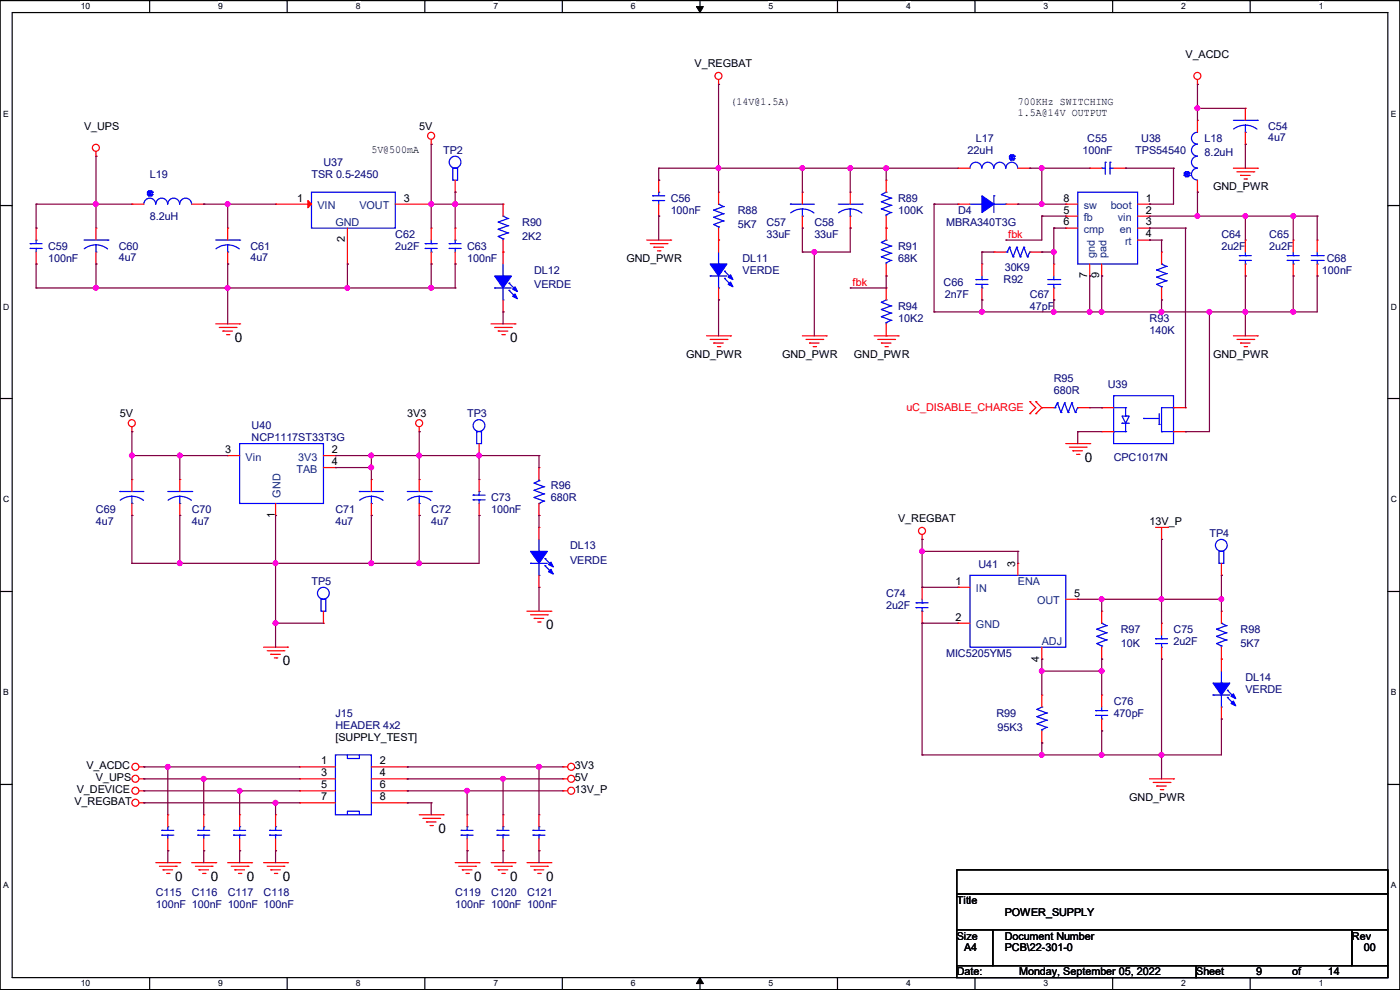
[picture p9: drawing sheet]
<svg xmlns="http://www.w3.org/2000/svg" width="297mm" height="210mm" viewBox="0 0 297 210" stroke-linecap="round" stroke-linejoin="round" font-family="sans-serif">
<path d="M0 .1h297v209.8h-297zM2.6 2.7h291.8v204.7h-291.8z" fill="none" stroke="#000" stroke-width=".25"/>
<g fill="#fff">
<path d="M17.1 .4h2v2h-2z"/>
<path d="M17.1 207.6h2v2h-2z"/>
</g>
<path d="M31.7 .1v2.6M31.7 207.4v2.5" fill="none" stroke="#000" stroke-width=".25"/>
<g fill="#fff">
<path d="M46.3 .4h1v2h-1z"/>
<path d="M46.3 207.6h1v2h-1z"/>
</g>
<path d="M60.9 .1v2.6M60.9 207.4v2.5" fill="none" stroke="#000" stroke-width=".25"/>
<g fill="#fff">
<path d="M75.5 .4h1v2h-1z"/>
<path d="M75.5 207.6h1v2h-1z"/>
</g>
<path d="M90.1 .1v2.6M90.1 207.4v2.5" fill="none" stroke="#000" stroke-width=".25"/>
<g fill="#fff">
<path d="M104.7 .4h1v2h-1z"/>
<path d="M104.7 207.6h1v2h-1z"/>
</g>
<path d="M119.3 .1v2.6M119.3 207.4v2.5" fill="none" stroke="#000" stroke-width=".25"/>
<g fill="#fff">
<path d="M133.9 .4h.9v2h-.9z"/>
<path d="M133.9 207.6h.9v2h-.9z"/>
</g>
<path d="M148.5 .1v2.6M148.5 207.4v2.5" fill="none" stroke="#000" stroke-width=".25"/>
<path d="M147.7 1.4h1.5l-.7 1.3zM148.5 207.4l.7 1.3h-1.5z" fill="#000" stroke="#000" stroke-width=".21"/>
<g fill="#fff">
<path d="M163.1 .4h.9v2h-.9z"/>
<path d="M163.1 207.6h.9v2h-.9z"/>
</g>
<path d="M177.7 .1v2.6M177.7 207.4v2.5" fill="none" stroke="#000" stroke-width=".25"/>
<g fill="#fff">
<path d="M192.2 .4h1v2h-1z"/>
<path d="M192.2 207.6h1v2h-1z"/>
</g>
<path d="M206.8 .1v2.6M206.8 207.4v2.5" fill="none" stroke="#000" stroke-width=".25"/>
<g fill="#fff">
<path d="M221.4 .4h1v2h-1z"/>
<path d="M221.4 207.6h1v2h-1z"/>
</g>
<path d="M236.1 .1v2.6M236.1 207.4v2.5" fill="none" stroke="#000" stroke-width=".25"/>
<g fill="#fff">
<path d="M250.6 .4h1v2h-1z"/>
<path d="M250.6 207.6h1v2h-1z"/>
</g>
<path d="M265.2 .1v2.6M265.2 207.4v2.5" fill="none" stroke="#000" stroke-width=".25"/>
<g fill="#fff">
<path d="M279.8 .4h1v2h-1z"/>
<path d="M279.8 207.6h1v2h-1z"/>
<path d="M.7 23.1h1.2v2h-1.2z"/>
<path d="M295.1 23.1h1.1v2h-1.1z"/>
<path d="M.7 64.1h1.2v1.9h-1.2z"/>
<path d="M295.1 64.1h1.2v1.9h-1.2z"/>
</g>
<path d="M0 43.6h2.6M294.4 43.6h2.6" fill="none" stroke="#000" stroke-width=".25"/>
<g fill="#fff">
<path d="M.7 105h1.2v2h-1.2z"/>
<path d="M295.1 105h1.2v2h-1.2z"/>
</g>
<path d="M0 84.5h2.6M294.4 84.5h2.6" fill="none" stroke="#000" stroke-width=".25"/>
<g fill="#fff">
<path d="M.7 145.9h1.2v2h-1.2z"/>
<path d="M295.1 145.9h1.1v2h-1.1z"/>
</g>
<path d="M0 125.5h2.6M294.4 125.5h2.6" fill="none" stroke="#000" stroke-width=".25"/>
<g fill="#fff">
<path d="M.7 186.9h1.2v1.9h-1.2z"/>
<path d="M295.1 186.9h1.1v1.9h-1.1z"/>
</g>
<path d="M0 166.4h2.6M294.4 166.4h2.6M203 184.5h91.4v5.1h-91.4zM203 189.6h91.4v7.6h-91.4zM203 197.2h7.6v7.7h-7.6zM210.6 197.2h76.2v7.7h-76.2zM286.8 197.2h7.6v7.7h-7.6zM203 204.9h50.8v2.5h-50.8zM253.8 204.9h40.6v2.5h-40.6z" fill="none" stroke="#000" stroke-width=".25"/>
<g fill="none" stroke="#f00" stroke-width=".25">
<path d="M152.4 17.9h.1M152.4 16.9v1M254 17.9h.1M254 16.9v1M20.4 33.1h.1M20.4 32.1v1M91.5 30.6h.1M91.5 29.6v1M96.6 38.2v2.6M139.7 38.2h.1M139.7 38.2v2.6M188 38.2h.1"/>
<path d="M188 38.2v2.6M203.2 35.7h.1M203.2 35.7h2.6M215.9 35.7h2.6M218.5 35.7h.1M231.2 35.7h.1M231.2 35.7h2.5M236.3 35.7h2.5M238.8 35.7h.1M254 25.5h.1M254 25.5v2.6M254 38.2v2.6"/>
<path d="M261.7 35.7h5M262.4 36.4h3.6M263.2 37.2h.1M263.2 37.2h2M263.9 38h.6M264.2 23h.1M264.2 30.6h.1M264.2 23v2.5M264.2 28.1v2.5M264.5 38h.1M266 36.4h.1M266.7 35.7h.1"/>
<path d="M7.7 56h.1M7.7 48.4h.1M7.7 48.4v2.5M7.7 53.5v2.5M20.4 48.4h.1M20.4 56h.1M20.4 48.4v2.5M20.4 53.5v2.5M28 43.3h.1M28 43.3h2.5M40.7 43.3h2.5M43.2 43.3h.1"/>
<path d="M48.3 48.4h.1M48.3 56h.1M48.3 48.4v2.5M48.3 53.5v2.5M58.5 43.3h.1M58.5 43.3h7.6M73.7 56h.1M73.7 48.4v7.6M83.9 43.3h7.6M91.5 48.4h.1M91.5 56h.1M91.5 43.3h.1"/>
<path d="M91.5 48.4v2.5M91.5 53.5v2.5M96.6 40.8h.1M96.6 56h.1M96.6 48.4h.1M96.6 48.4v2.5M96.6 53.5v2.5M106.7 53.5h.1M106.7 43.3h.1M106.7 43.3v2.5M106.7 50.9v5.1M137.2 50.9h5.1"/>
<path d="M138 51.7h3.5M138.7 52.5h.1M138.7 52.5h2.1M139.5 53.2h.5M139.7 45.8h.1M139.7 43.3v2.5M140 53.2h.1M141.5 51.7h.1M142.3 50.9h.1M152.4 50.9h.1M152.4 40.8h.1M152.4 40.8v2.5"/>
<path d="M152.4 48.4v5.1M170.2 40.8h.1M170.2 48.4h.1M170.2 40.8v2.5M170.2 45.8v2.6M180.4 40.8h.1M180.4 48.4h.1M180.4 40.8v2.5M180.4 45.8v2.6M188 48.4h.1M188 58.5h.1M188 45.8v5.1"/>
<path d="M188 56v2.5M203.2 43.3h.1M203.2 43.3h2.6M208.3 56h.1M208.3 56v2.5M210.9 53.5h.1M210.9 53.5h2.5M213.4 43.3h2.5M215.9 43.3h.1M218.5 53.5h2.5M221 53.5h.1M223.6 56h.1"/>
<path d="M223.6 56v2.5M226.1 45.8h.1M226.1 48.4h.1M226.1 43.3h.1M226.1 43.3h2.5M226.1 45.8h2.5M226.1 48.4h2.5M231.2 58.5h.1M231.2 56v2.5M233.7 58.5h.1M233.7 56v2.5M241.3 50.9h2.6"/>
<path d="M241.3 43.3h2.6M241.3 45.8h2.6M241.3 48.4h2.6M243.9 43.3h.1M243.9 45.8h.1M243.9 48.4h.1M243.9 50.9h.1M246.4 53.5h.1M246.4 53.5v2.5M254 40.8h.1M264.2 50.9h.1M264.2 58.5h.1"/>
<path d="M264.2 50.9v2.6M264.2 56v2.5M274.4 50.9h.1M274.4 58.5h.1M274.4 50.9v2.6M274.4 56v2.5M279.4 50.9h.1M279.4 58.5h.1M279.4 50.9v2.6M279.4 56v2.5M45.8 68.7h5M46.5 69.5h3.6"/>
<path d="M47.3 70.2h.1M47.3 70.2h2M48 71h.6M48.6 71h.1M50.1 69.5h.1M50.8 68.7h.1M104.2 68.7h5.1M104.9 69.5h3.6M105.7 70.2h.1M105.7 70.2h2M106.5 71h.5M106.7 66.2h.1"/>
<path d="M106.7 63.6v2.6M107 71h.1M108.5 69.5h.1M109.3 68.7h.1M149.9 71.2h5.1M150.7 72h3.5M151.4 72.8h.1M151.4 72.8h2.1M152.2 73.5h.5M152.4 63.6h.1M152.4 61.1v2.5M152.7 73.5h.1"/>
<path d="M154.2 72h.1M155 71.2h.1M170.2 71.2h5.1M171 72h3.5M171.7 72.8h.1M171.7 72.8h2.1M172.5 73.5h.5M173 73.5h.1M174.5 72h.1M175.3 71.2h.1M185.5 71.2h5M186.2 72h3.6"/>
<path d="M187 72.8h.1M187 72.8h2M187.7 73.5h.6M188 61.1h.1M188 71.2h.1M188 61.1v2.5M188 68.7v2.5M188.3 73.5h.1M189.8 72h.1M190.5 71.2h.1M208.3 63.6h.1M208.3 61.1v2.5"/>
<path d="M223.6 63.6h.1M223.6 61.1v2.5M246.4 63.6h.1M246.4 61.1v2.5M261.7 71.2h5M262.4 72h3.6M263.2 72.8h.1M263.2 72.8h2M263.9 73.5h.6M264.5 73.5h.1M266 72h.1M266.7 71.2h.1"/>
<path d="M28 91.6h.1M28 90.6v1M48.3 96.6h.1M48.3 96.6h2.5M68.6 96.6h2.6M68.6 99.2h2.6M71.2 96.6h.1M71.2 99.2h.1M88.9 91.6h.1M88.9 90.6v1M101.6 96.6h.1M101.6 94.1v2.5"/>
<path d="M114.3 99.2h.1M114.3 99.2v2.5M218.5 87.8h.1M218.5 85.2h.1M218.5 85.2l1.3 1.3-1.3 1.3M219.8 85.2h.1M219.8 87.8h.1M219.8 85.2l1.2 1.3M221 86.5h.1M221 86.5l-1.2 1.3M221 86.5h2.6M226.1 94.1h5.1"/>
<path d="M226.9 94.9h3.5M227.6 95.6h.1M227.6 95.6h2.1M228.4 96.4h.5M228.6 86.5h2.6M228.9 96.4h.1M230.4 94.9h.1M231.2 94.1h.1M231.2 86.5h.1M233.7 86.5h.1M233.7 91.6h.1M233.7 86.5h2.6"/>
<path d="M233.7 91.6h2.6M249 86.5h2.5M249 91.6h2.5M251.5 91.6h.1M251.5 86.5h.1M28 101.7h.1M28 109.3h.1M28 101.7v2.6M28 106.8v2.5M38.1 101.7h.1M38.1 109.3h.1M38.1 101.7v2.6"/>
<path d="M38.1 106.8v2.5M58.5 109.3h.1M58.5 106.8v2.5M78.8 101.7h.1M78.8 109.3h.1M78.8 101.7v2.6M78.8 106.8v2.5M88.9 101.7h.1M88.9 109.3h.1M88.9 101.7v2.6M88.9 106.8v2.5M101.6 109.3h.1"/>
<path d="M101.6 101.7h.1M101.6 101.7v2.6M101.6 106.8v2.5M114.3 111.9h.1M114.3 109.3h.1M114.3 106.8v2.5M114.3 111.9v2.5M195.6 114.4h.1M195.6 113.4v1M215.9 119.5h.1M215.9 119.5v2.5M245.2 111.9h2.5"/>
<path d="M246.4 114.4h.1M246.4 111.9v2.5M247.7 111.9h.1M259.1 119.5v2.5M55.9 137.3h5.1M56.7 138h3.5M57.4 138.8h.1M57.4 138.8h2.1M58.2 139.6h.5M58.7 139.6h.1M60.2 138h.1M61 137.3h.1"/>
<path d="M68.6 132.2h.1M68.6 129.7v2.5M111.8 129.7h5.1M112.6 130.4h3.5M113.3 131.2h.1M113.3 131.2h2.1M114.1 132h.5M114.3 124.6h.1M114.3 122v2.6M114.6 132h.1M116.1 130.4h.1M116.9 129.7h.1"/>
<path d="M195.6 124.6h.1M195.6 132.2h.1M195.6 124.6v2.5M195.6 129.7v2.5M203.2 124.6h.1M203.2 132.2h.1M203.2 124.6h2.6M203.2 132.2h2.6M221 139.8h.1M221 137.3v2.5M226.1 127.1h2.5M228.6 127.1h.1"/>
<path d="M233.7 129.7h.1M233.7 139.8h.1M233.7 129.7v2.5M233.7 137.3v2.5M246.4 132.2h.1M246.4 139.8h.1M246.4 132.2v2.5M246.4 137.3v2.5M259.1 139.8h.1M259.1 129.7h.1M259.1 122h.1M259.1 129.7v2.5"/>
<path d="M259.1 137.3v5.1M221 147.4h.1M221 157.6h.1M221 147.4v2.6M221 155.1v2.5M233.7 147.4h.1M233.7 155.1h.1M233.7 147.4v2.6M233.7 152.5v2.6M259.1 152.5h.1M259.1 150v2.5M29.5 165.2h1"/>
<path d="M29.5 162.7h1M29.5 167.8h1M29.5 170.3h1M30.5 167.8h.1M30.5 165.2h.1M30.5 162.7h.1M30.5 170.3h.1M35.6 172.8h.1M35.6 172.8v2.6M35.6 177.9v2.6M43.2 172.8h.1M43.2 172.8v2.6"/>
<path d="M43.2 177.9v2.6M50.8 172.8h.1M50.8 172.8v2.6M50.8 177.9v2.6M58.5 172.8h.1M58.5 172.8v2.6M58.5 177.9v2.6M63.5 162.7h.1M63.5 165.2h.1M63.5 167.8h.1M63.5 170.3h.1M63.5 165.2h7.7"/>
<path d="M63.5 162.7h7.7M63.5 167.8h7.7M63.5 170.3h7.7M78.8 165.2h7.6M78.8 162.7h7.6M78.8 167.8h7.6M78.8 170.3h7.6M86.4 162.7h.1M86.4 165.2h.1M86.4 167.8h.1M86.4 170.3h.1M88.9 172.8h5.1"/>
<path d="M89.7 173.6h3.6M90.5 174.4h.1M90.5 174.4h2M91.2 175.1h.5M91.7 175.1h.1M93.3 173.6h.1M94 172.8h.1M99.1 172.8h.1M99.1 172.8v2.6M99.1 177.9v2.6M106.7 172.8h.1M106.7 172.8v2.6"/>
<path d="M106.7 177.9v2.6M114.3 172.8h.1M114.3 172.8v2.6M114.3 177.9v2.6M119.4 162.7h.1M119.4 167.8h.1M119.4 165.2h.1M119.4 165.2h1M119.4 162.7h1M119.4 167.8h1M243.9 165.2h5.1M244.6 166h3.6"/>
<path d="M245.4 166.8h.1M245.4 166.8h2M246.2 167.5h.5M246.7 167.5h.1M248.2 166h.1M249 165.2h.1M33.1 183h5M33.8 183.8h3.6M34.6 184.5h.1M34.6 184.5h2M35.3 185.3h.6M35.6 180.5h.1"/>
<path d="M35.9 185.3h.1M37.4 183.8h.1M38.1 183h.1M40.7 183h5.1M41.4 183.8h3.6M42.2 184.5h.1M42.2 184.5h2M43 185.3h.5M43.2 180.5h.1M43.5 185.3h.1M45 183.8h.1M45.8 183h.1"/>
<path d="M48.3 183h5.1M49.1 183.8h3.5M49.8 184.5h.1M49.8 184.5h2.1M50.6 185.3h.5M50.8 180.5h.1M51.1 185.3h.1M52.6 183.8h.1M53.4 183h.1M55.9 183h5.1M56.7 183.8h3.5M57.4 184.5h.1"/>
<path d="M57.4 184.5h2.1M58.2 185.3h.5M58.5 180.5h.1M58.7 185.3h.1M60.2 183.8h.1M61 183h.1M96.6 183h5M97.3 183.8h3.6M98.1 184.5h.1M98.1 184.5h2M98.8 185.3h.6M99.1 180.5h.1"/>
<path d="M99.4 185.3h.1M100.9 183.8h.1M101.6 183h.1M104.2 183h5.1M104.9 183.8h3.6M105.7 184.5h.1M105.7 184.5h2M106.5 185.3h.5M106.7 180.5h.1M107 185.3h.1M108.5 183.8h.1M109.3 183h.1"/>
<path d="M111.8 183h5.1M112.6 183.8h3.5M113.3 184.5h.1M113.3 184.5h2.1M114.1 185.3h.5M114.3 180.5h.1M114.6 185.3h.1M116.1 183.8h.1M116.9 183h.1"/>
<circle cx="152.4" cy="16.1" r=".74"/>
<circle cx="254" cy="16.1" r=".74"/>
<circle cx="20.3" cy="31.3" r=".74"/>
<circle cx="91.5" cy="28.8" r=".74"/>
<circle cx="28" cy="89.8" r=".74"/>
<circle cx="88.9" cy="89.8" r=".74"/>
<circle cx="195.6" cy="112.6" r=".74"/>
<circle cx="28.7" cy="167.7" r=".74"/>
<circle cx="28.7" cy="165.2" r=".74"/>
<circle cx="28.7" cy="170.3" r=".74"/>
<circle cx="28.7" cy="162.7" r=".74"/>
<circle cx="121.2" cy="162.7" r=".74"/>
<circle cx="121.2" cy="167.7" r=".74"/>
<circle cx="121.2" cy="165.2" r=".74"/>
</g>
<g fill="none" stroke="#00f" stroke-width=".25">
<path d="M96.1 35.7h1v2.5h-1zM205.8 35.7a1.25 1.25 0 0 1 1.2-1.3 1.25 1.25 0 0 1 1.3 1.3M208.3 35.7a1.25 1.25 0 0 1 1.3-1.3 1.25 1.25 0 0 1 1.2 1.3M210.9 35.7a1.25 1.25 0 0 1 1.2-1.3 1.25 1.25 0 0 1 1.3 1.3M213.4 35.7a1.25 1.25 0 0 1 1.3-1.3 1.25 1.25 0 0 1 1.2 1.3M214.2 33.1h.1M214.2 33.7h.1M214.2 33.1l1 .6M214.2 33.1v.6M214.2 33.7l.2 .2M214.4 32.9h.1M214.4 33.9h.1"/>
<path d="M214.4 32.9h.5M214.4 32.9l.5 1M214.4 32.9l-.2 .2M214.4 33.9h.5M214.9 32.9h.1M214.9 33.9h.1M214.9 32.9l.3 .2M214.9 32.9l-.5 1M215.2 33.7h.1M215.2 33.1h.1M215.2 33.7l-.3 .2M215.2 33.1v.6"/>
<path d="M215.2 33.1l-1 .6M233.7 35.7h.1M233.7 35.7h.8M234.5 34.4h.1M234.5 34.4v2.6M235.5 34.4h.1M235.5 35.7h.1M235.5 34.4v2.6M235.5 35.7h.8M251.2 37.2h.1M251.2 36.7h.1M251.2 37.2l.3 .3"/>
<path d="M251.2 36.7v.5M251.2 36.7l1.1 .5M251.5 36.4h.1M251.5 37.5h.1M251.5 36.4l.5 1.1M251.5 37.5h.5M251.5 36.4l-.3 .3M251.5 36.4h.5M252 37.5h.1M252 36.4h.1M252 36.4l.3 .3M252 36.4l-.5 1.1"/>
<path d="M252.3 37.2h.1M252.3 36.7h.1M252.3 37.2l-.3 .3M252.3 36.7l-1.1 .5M252.3 36.7v.5M254 35.7a1.25 1.25 0 0 0-1.2 1.2 1.25 1.25 0 0 0 1.2 1.3M254 28.1a1.25 1.25 0 0 0-1.2 1.2 1.25 1.25 0 0 0 1.2 1.3M254 30.6a1.25 1.25 0 0 0-1.2 1.3 1.25 1.25 0 0 0 1.2 1.2M254 33.1a1.25 1.25 0 0 0-1.2 1.3 1.25 1.25 0 0 0 1.2 1.2M261.7 25.5h5M264.2 28.1h.1M264.2 26.5l1.6 .4 .9 .5"/>
<path d="M264.2 26.5l-1.1 .2-1.4 .7M264.2 26.5v1.6M266.7 25.5h.1M6.4 52.7h.1M6.4 51.7h.1M6.4 51.7h2.5M6.4 52.7h2.5M7.7 50.9h.1M7.7 52.7h.1M7.7 50.9v.8M7.7 52.7v.8M17.8 50.9h5.1"/>
<path d="M20.4 53.5h.1M20.4 51.9l1.5 .4 .9 .5M20.4 51.9l-1.1 .2-1.4 .7M20.4 51.9v1.6M22.9 50.9h.1M30.5 43.3a1.25 1.25 0 0 1 1.3-1.3 1.25 1.25 0 0 1 1.2 1.3 1.27 1.27 0 0 1 1.3-1.3 1.27 1.27 0 0 1 1.3 1.3M31.3 41.3h.1M31.3 40.8h.1M31.3 41.3l.2 .2M31.3 40.8v.5M31.3 40.8l1 .5M31.5 40.5h.1"/>
<path d="M31.5 41.5h.1M31.5 41.5h.5M31.5 40.5l-.2 .3M31.5 40.5h.5M31.5 40.5l.5 1M32 40.5h.1M32 41.5h.1M32 40.5l-.5 1M32 40.5l.3 .3M32.3 40.8h.1M32.3 41.3h.1M32.3 40.8l-1 .5"/>
<path d="M32.3 40.8v.5M32.3 41.3l-.3 .2M35.6 43.3a1.25 1.25 0 0 1 1.3-1.3 1.25 1.25 0 0 1 1.2 1.3M38.1 43.3a1.25 1.25 0 0 1 1.3-1.3 1.25 1.25 0 0 1 1.2 1.3M45.8 50.9h5M48.3 53.5h.1M48.3 51.9l1.6 .4 .9 .5M48.3 51.9l-1.1 .2-1.4 .7M48.3 51.9v1.6M50.8 50.9h.1M66.1 40.8h17.8v7.6h-17.8zM90.2 51.7h.1"/>
<path d="M90.2 52.7h.1M90.2 51.7h2.6M90.2 52.7h2.6M91.5 53.5h.1M91.5 51.7h.1M91.5 50.9v.8M91.5 52.7v.8M95.3 52.7h.1M95.3 51.7h.1M95.3 51.7h2.5M95.3 52.7h2.5M96.6 50.9h.1"/>
<path d="M96.6 52.7h.1M96.6 50.9v.8M96.6 52.7v.8M105.7 50.2h.1M105.7 48.6h.1M105.7 47.1h.1M105.7 50.2l1 .5M105.7 48.6l2 .8M105.7 47.1l2 .8M106.7 58.5h.1M106.7 45.8h.1M106.7 50.7h.1"/>
<path d="M106.7 50.7v.2M106.7 56v2.5M106.7 45.8l1 .6M107.7 49.4h.1M107.7 47.9h.1M107.7 46.4h.1M107.7 49.4l-2 .8M107.7 47.9l-2 .7M107.7 46.4l-2 .7M138.5 42.5h.1M138.5 41.5h.1M138.5 42.5h2.5"/>
<path d="M138.5 41.5h2.5M139.7 40.8h.1M139.7 42.5h.1M139.7 40.8v.7M139.7 42.5v.8M150.7 58.5h.1M150.7 58.5h3.5M151.4 47.6h.1M151.4 46.1h.1M151.4 44.6h.1M151.4 47.6l1 .5M151.4 46.1l2.1 .8"/>
<path d="M151.4 44.6l2.1 .7M152.4 56h.1M152.4 43.3h.1M152.4 48.1h.1M152.4 48.1v.3M152.4 53.5v2.5M152.4 58.5v2.6M152.4 43.3l1.1 .5M153.5 46.9h.1M153.5 45.3h.1M153.5 43.8h.1M153.5 46.9l-2.1 .7"/>
<path d="M153.5 45.3l-2.1 .8M153.5 43.8l-2.1 .8M153.7 57.5h.1M153.7 59.1h.1M153.7 57.5l1.5 1.6M153.7 59.1l1.5 1.5M167.7 43.3h.1M167.7 43.3h5.1M170.2 45.8h.1M170.2 44.3l-1 .2-1.5 .7M170.2 44.3l1.6 .3 .9 .6M170.2 44.3v1.5"/>
<path d="M177.8 43.3h5.1M180.4 45.8h.1M180.4 44.3l1.5 .3 .9 .6M180.4 44.3l-1.1 .2-1.4 .7M180.4 44.3v1.5M182.9 43.3h.1M187 44.3h.1M187 42.8h.1M187 41.3h.1M187 54.5h.1M187 53h.1M187 51.4h.1"/>
<path d="M187 44.3l2 .8M187 42.8l2 .8M187 41.3l2 .7M187 54.5l2 .7M187 53l2 .7M187 51.4l2 .8M188 40.8h.1M188 45.6h.1M188 50.9h.1M188 55.8h.1M188 40.8l-1 .5M188 45.6v.2"/>
<path d="M188 55.8v.2M188 50.9l-1 .5M189 45.1h.1M189 43.6h.1M189 42h.1M189 55.2h.1M189 53.7h.1M189 52.2h.1M189 45.1l-1 .5M189 43.6l-2 .7M189 42l-2 .8M189 55.2l-1 .6"/>
<path d="M189 53.7l-2 .8M189 52.2l-2 .8M205.8 43.3h2.5M207.1 59.3h.1M207.1 59.3h2.5M208.3 43.3h.1M208.3 59.3h.1M208.3 58.5v.8M210.9 41.5h.1M210.9 41.5v3.6M210.9 43.3h2.5M213.4 43.3h.1"/>
<path d="M213.4 53.5h.3M213.7 53.5h.1M214.2 52.5h.1M214.2 52.5l-.5 1M214.2 52.5l.7 2M214.9 54.5h.1M215.7 52.5h.1M215.7 52.5l-.8 2M215.7 52.5l.8 2M216.5 54.5h.1M217.2 52.5h.1M217.2 52.5l-.7 2"/>
<path d="M217.2 52.5l.8 2M218 54.5h.1M218.5 53.5h.1M218.5 53.5l-.5 1M222.3 59.3h2.5M223.6 59.3h.1M223.6 58.5v.8M224.8 59.3h.1M228.6 40.8h12.7v15.2h-12.7zM245.4 58.8h.1M245.4 57.3h.1M245.4 58.8l2 .8"/>
<path d="M245.4 57.3l2 .7M246.4 56h.1M246.4 56l1 .5M247.4 59.6h.1M247.4 58h.1M247.4 56.5h.1M247.4 59.6l-2 .7M247.4 58l-2 .8M247.4 56.5l-2 .8M262.9 54.2h.1M262.9 55.2h.1M262.9 54.2h2.6"/>
<path d="M262.9 55.2h2.6M264.2 56h.1M264.2 54.2h.1M264.2 53.5v.7M264.2 55.2v.8M273.1 54.2h.1M273.1 55.2h.1M273.1 54.2h2.5M273.1 55.2h2.5M274.4 56h.1M274.4 54.2h.1M274.4 53.5v.7"/>
<path d="M274.4 55.2v.8M278.2 54.2h2.5M278.2 55.2h2.5M279.4 56h.1M279.4 54.2h.1M279.4 53.5v.7M279.4 55.2v.8M280.7 54.2h.1M280.7 55.2h.1M104.9 61.1h.1M104.9 61.1h3.6M106.7 63.6h.1"/>
<path d="M106.7 61.1v2.5M108 60.1h.1M108 61.6h.1M108 60.1l1.5 1.5M108 61.6l1.5 1.5M152.4 61.1h.1M187 67.2h.1M187 65.7h.1M187 64.1h.1M187 67.2l2 .7M187 65.7l2 .7M187 64.1l2 .8"/>
<path d="M188 63.6h.1M188 68.5h.1M188 68.5v.2M188 63.6l-1 .5M189 67.9h.1M189 66.4h.1M189 64.9h.1M189 67.9l-1 .6M189 66.4l-2 .8M189 64.9l-2 .8M207.1 60.3h.1M207.1 60.3h2.5"/>
<path d="M208.3 61.1h.1M208.3 60.3v.8M222.3 60.3h2.5M223.6 61.1h.1M223.6 60.3v.8M224.8 60.3h.1M245.4 60.3h.1M245.4 60.3l1 .5M246.4 60.8h.1M246.4 60.8v.3M50.8 94.1h17.8v12.7h-17.8zM101.1 91.6h1.1v2.5h-1.1z"/>
<path d="M223.6 86.5h.2M223.8 86.5h.1M224.3 85.5h.1M224.3 85.5l-.5 1M224.3 85.5l.8 2M225.1 87.5h.1M225.8 85.5h.1M225.8 85.5l-.7 2M225.8 85.5l.8 2M226.6 87.5h.1M227.4 85.5h.1M227.4 85.5l-.8 2"/>
<path d="M227.4 85.5l.7 2M228.1 87.5h.1M228.6 86.5h.1M228.6 86.5l-.5 1M236.3 83.9h12.7v10.2h-12.7zM236.3 91.6h.1M236.3 91.6h2.5M236.3 86.5h2.5M238 88.3h1.6l-.8 1.5zM238 89.8h.1M238 89.8h1.6M238.8 91.6h.1"/>
<path d="M238.8 88.3h.1M238.8 86.5h.1M238.8 86.5v1.8M238.8 89.8v1.8M242.6 88.8h.1M242.6 88.8h3.3M245.9 90h.1M245.9 87.8v2.2M246.4 91.6h.1M246.4 91.6h2.6M249 86.5h.1M249 91.6h.1"/>
<path d="M249 86.5h-2.6v5.1M25.4 104.3h.1M25.4 104.3h5.1M28 106.8h.1M28 105.3l-1.1 .1-1.4 .7M28 105.3l1.5 .3 .9 .5M28 105.3v1.5M35.6 104.3h5.1M38.1 106.8h.1M38.1 105.3l1.6 .3 .9 .5M38.1 105.3l-1 .1-1.4 .7M38.1 105.3v1.5"/>
<path d="M40.7 104.3h.1M76.2 104.3h.1M76.2 104.3h5.1M78.8 106.8h.1M78.8 105.3l-1.1 .1-1.4 .7M78.8 105.3l1.5 .3 .9 .5M78.8 105.3v1.5M86.4 104.3h5.1M88.9 106.8h.1M88.9 105.3l1.6 .3 .9 .5M88.9 105.3l-1 .1-1.4 .7M88.9 105.3v1.5"/>
<path d="M91.5 104.3h.1M100.4 106h.1M100.4 105h.1M100.4 106h2.5M100.4 105h2.5M101.6 104.3h.1M101.6 106h.1M101.6 104.3v.7M101.6 106v.8M112.6 119.5h.1M112.6 119.5h3.5M113.3 102.5h.1"/>
<path d="M113.3 104h.1M113.3 105.5h.1M113.3 102.5l2.1 .8M113.3 104l2.1 .8M113.3 105.5l2.1 .8M114.3 117h.1M114.3 106.8h.1M114.3 102h.1M114.3 101.7v.3M114.3 114.4v2.6M114.3 119.5v2.5M114.3 102l-1 .5"/>
<path d="M115.4 103.3h.1M115.4 104.8h.1M115.4 106.3h.1M115.4 103.3l-2.1 .7M115.4 104.8l-2.1 .7M115.4 106.3l-1.1 .5M115.6 118.5h.1M115.6 118.5l1.5 1.5M258.6 117h1v2.5h-1zM68.1 127.1h1v2.6h-1zM114.3 122h.1M115.6 120h.1"/>
<path d="M115.6 120l1.5 1.5M194.4 127.9h.1M194.4 128.9h.1M194.4 127.9h2.5M194.4 128.9h2.5M195.6 129.7h.1M195.6 127.9h.1M195.6 127.1v.8M195.6 128.9v.8M205.8 122h20.3v15.3h-20.3zM232.7 136.5h.1M232.7 135h.1"/>
<path d="M232.7 133.5h.1M232.7 136.5l1 .5M232.7 135l2 .8M232.7 133.5l2 .7M233.7 132.2h.1M233.7 137h.1M233.7 137v.3M233.7 132.2l1 .5M234.7 135.8h.1M234.7 134.2h.1M234.7 132.7h.1M234.7 135.8l-2 .7"/>
<path d="M234.7 134.2l-2 .8M234.7 132.7l-2 .8M245.2 135.5h.1M245.2 136.5h.1M245.2 135.5h2.5M245.2 136.5h2.5M246.4 137.3h.1M246.4 135.5h.1M246.4 134.7v.8M246.4 136.5v.8M258.1 136.5h.1M258.1 135h.1"/>
<path d="M258.1 133.5h.1M258.1 136.5l1 .5M258.1 135l2 .8M258.1 133.5l2 .7M259.1 132.2h.1M259.1 137h.1M259.1 137v.3M259.1 132.2l1 .5M260.1 135.8h.1M260.1 134.2h.1M260.1 132.7h.1M260.1 135.8l-2 .7"/>
<path d="M260.1 134.2l-2 .8M260.1 132.7l-2 .8M220 153.5h.1M220 152h.1M220 150.5h.1M220 153.5l2 .8M220 152l2 .8M220 150.5l2 .8M221 150h.1M221 154.8h.1M221 150l-1 .5M221 154.8v.3"/>
<path d="M222 154.3h.1M222 152.8h.1M222 151.3h.1M222 154.3l-1 .5M222 152.8l-2 .7M222 151.3l-2 .7M232.5 150.7h.1M232.5 151.8h.1M232.5 150.7h2.5M232.5 151.8h2.5M233.7 152.5h.1M233.7 150.7h.1"/>
<path d="M233.7 150v.7M233.7 151.8v.7M257.3 147.4h.1M257.3 147.4h3.6M259.1 144.9h.1M259.1 150h.1M259.1 142.4v2.5M259.1 147.4v2.6M260.4 146.4h.1M260.4 148h.1M260.4 146.4l1.5 1.6M260.4 148l1.5 1.5"/>
<path d="M34.3 177.2h.1M34.3 176.1h.1M34.3 177.2h2.6M34.3 176.1h2.6M35.6 175.4h.1M35.6 177.2h.1M35.6 175.4v.7M35.6 177.2v.7M42 177.2h.1M42 176.1h.1M42 177.2h2.5M42 176.1h2.5"/>
<path d="M43.2 175.4h.1M43.2 177.2h.1M43.2 175.4v.7M43.2 177.2v.7M49.6 177.2h.1M49.6 176.1h.1M49.6 177.2h2.5M49.6 176.1h2.5M50.8 175.4h.1M50.8 177.2h.1M50.8 175.4v.7M50.8 177.2v.7"/>
<path d="M57.2 177.2h.1M57.2 176.1h.1M57.2 177.2h2.5M57.2 176.1h2.5M58.5 175.4h.1M58.5 177.2h.1M58.5 175.4v.7M58.5 177.2v.7M71.2 160.1h7.6v12.7h-7.6zM73.7 172.8v-.7h2.5v.7M73.7 160.1v.8h2.5v-.8M97.8 177.2h.1"/>
<path d="M97.8 176.1h.1M97.8 177.2h2.6M97.8 176.1h2.6M99.1 175.4h.1M99.1 177.2h.1M99.1 175.4v.7M99.1 177.2v.7M105.5 177.2h.1M105.5 176.1h.1M105.5 177.2h2.5M105.5 176.1h2.5M106.7 175.4h.1"/>
<path d="M106.7 177.2h.1M106.7 175.4v.7M106.7 177.2v.7M113.1 177.2h.1M113.1 176.1h.1M113.1 177.2h2.5M113.1 176.1h2.5M114.3 175.4h.1M114.3 177.2h.1M114.3 175.4v.7M114.3 177.2v.7"/>
<circle cx="96.5" cy="34.4" r="1.25"/>
<circle cx="101.6" cy="90.3" r="1.25"/>
<circle cx="259.1" cy="115.7" r="1.25"/>
<circle cx="68.6" cy="125.8" r="1.25"/>
</g>
<g fill="#00f" stroke="#00f" stroke-width=".25">
<path d="M112.6 117h3.5l-1.8 2.5z" fill-rule="evenodd"/>
<path d="M116.4 121.3l.5-.5 .5 1z" fill-rule="evenodd"/>
<path d="M116.9 119.3l.5 1-1-.5z" fill-rule="evenodd"/>
<path d="M257.3 144.9h3.6l-1.8 2.5z" fill-rule="evenodd"/>
<path d="M261.2 149.2l.5-.5 .5 1z" fill-rule="evenodd"/>
<path d="M261.2 147.7l.5-.5 .5 1z" fill-rule="evenodd"/>
<path d="M104.9 58.5h3.6l-1.8 2.6z" fill-rule="evenodd"/>
<path d="M109.3 62.4l.5 1-1-.5z" fill-rule="evenodd"/>
<path d="M109.3 60.8l.5 1-1-.5z" fill-rule="evenodd"/>
<path d="M208.3 41.5l2.6 1.8-2.6 1.8z" fill-rule="evenodd"/>
<path d="M150.7 56h3.5l-1.8 2.5z" fill-rule="evenodd"/>
<path d="M155 59.8l.5 1-1-.5z" fill-rule="evenodd"/>
<path d="M155 58.3l.5 1-1-.5z" fill-rule="evenodd"/>
</g>
<path d="M65.3 42.5l.8 .8-.8 .8z" fill="#f00" stroke="#f00" stroke-width=".25"/>
<g fill="none" stroke="#800040" stroke-width=".25">
<path d="M152.4 17.9h.1M152.4 17.9v22.9M254 17.9h.1M254 17.9v7.6M20.4 33.1h.1M20.4 33.1v15.3M91.5 30.6h.1M91.5 30.6v17.8M139.7 35.7h.1M139.7 38.2h.1M139.7 35.7h63.5M139.7 35.7v2.5"/>
<path d="M152.4 35.7h.1M170.2 35.7h.1M170.2 35.7v5.1M180.4 35.7h.1M180.4 35.7v5.1M188 35.7h.1M188 35.7v2.5M218.5 35.7h.1M218.5 35.7h12.7M221 35.7h.1M221 35.7v7.6M238.8 35.7h.1"/>
<path d="M238.8 35.7h10.2M249 35.7h.1M249 35.7v7.6h-5.1M254 23h.1M254 23h10.2M264.2 30.6h.1M264.2 30.6v5.1M7.7 43.3h.1M7.7 48.4h.1M7.7 56h.1M7.7 43.3h20.3M7.7 43.3v5.1"/>
<path d="M7.7 56v5.1M20.4 43.3h.1M20.4 56h.1M20.4 56v5.1M43.2 43.3h.1M43.2 43.3h15.3M48.3 43.3h.1M48.3 56h.1M48.3 43.3v5.1M48.3 56v12.7M73.7 56h.1M73.7 56v5.1"/>
<path d="M91.5 56h.1M91.5 43.3h.1M91.5 43.3h15.2M91.5 56v5.1M96.6 43.3h.1M96.6 40.8h.1M96.6 56h.1M96.6 40.8v7.6M96.6 56v5.1M139.7 45.8h.1M139.7 45.8v5.1M170.2 48.4h.1"/>
<path d="M170.2 53.5h.1M170.2 48.4v5.1M172.8 53.5h.1M172.8 53.5v17.7M180.4 48.4h.1M180.4 48.4v5.1h-10.2M188 58.5h.1M188 58.5v2.6h-7.6M198.2 43.3h.1M198.2 43.3h5M198.2 43.3v22.9M208.3 53.5h.1"/>
<path d="M208.3 53.5h2.6M208.3 53.5v2.5M213.4 50.9h.1M215.9 43.3h.1M215.9 43.3h10.2M221 43.3h.1M221 53.5h.1M221 45.8h.1M221 45.8v5.1h-7.6M221 53.5h2.6M221 45.8h5.1M223.6 53.5h.1"/>
<path d="M223.6 48.4h.1M223.6 48.4v7.6M223.6 48.4h2.5M231.2 58.5h.1M231.2 58.5v7.7M233.7 58.5h.1M233.7 58.5v7.7M243.9 43.3h.1M243.9 50.9h.1M243.9 48.4h.1M243.9 50.9h2.5M243.9 48.4h7.6"/>
<path d="M243.9 45.8h35.5M246.4 50.9h.1M246.4 50.9v2.6M251.5 48.4h.1M251.5 48.4v38.1M254 45.8h.1M254 40.8h.1M254 40.8v5M264.2 58.5h.1M264.2 45.8h.1M264.2 45.8v5.1M264.2 58.5v12.7"/>
<path d="M274.4 45.8h.1M274.4 58.5h.1M274.4 45.8v5.1M274.4 58.5v7.7M279.4 58.5h.1M279.4 45.8h.1M279.4 58.5v7.7h-81.2M279.4 45.8v5.1M7.7 61.1h.1M7.7 61.1h88.9M20.4 61.1h.1M48.3 61.1h.1"/>
<path d="M73.7 61.1h.1M96.6 61.1h.1M106.7 66.2h.1M106.7 66.2v2.5M152.4 63.6h.1M152.4 63.6v7.6M180.4 61.1h.1M198.2 66.2h.1M208.3 66.2h.1M208.3 63.6h.1M208.3 63.6v2.6M223.6 66.2h.1"/>
<path d="M223.6 63.6h.1M223.6 63.6v2.6M231.2 66.2h.1M233.7 66.2h.1M246.4 63.6h.1M246.4 63.6v2.6M256.6 66.2h.1M256.6 66.2v25.4h-5.1M264.2 66.2h.1M274.4 66.2h.1M28 96.6h.1M28 91.6h.1"/>
<path d="M28 96.6h20.3M28 91.6v10.1M38.1 96.6h.1M38.1 96.6v5.1M71.2 96.6h.1M71.2 99.2h.1M71.2 96.6h43.1M71.2 99.2h7.6M78.8 96.6h.1M78.8 99.2h.1M78.8 96.6v5.1M88.9 96.6h.1"/>
<path d="M88.9 91.6h.1M88.9 91.6v10.1M101.6 96.6h.1M101.6 96.6v5.1M114.3 96.6h.1M114.3 96.6v2.6M228.6 91.6h.1M228.6 91.6h5.1M228.6 91.6v2.5M231.2 86.5h2.5M233.7 86.5h.1M251.5 91.6h.1"/>
<path d="M28 109.3h.1M28 119.5h.1M28 109.3v10.2M38.1 109.3h.1M38.1 119.5h.1M38.1 109.3v10.2M58.5 109.3h.1M58.5 119.5h.1M58.5 109.3v28M78.8 109.3h.1M78.8 119.5h.1M78.8 109.3v10.2"/>
<path d="M88.9 109.3h.1M88.9 119.5h.1M88.9 109.3v10.2M101.6 109.3h.1M101.6 109.3v10.2h-73.6M114.3 109.3h.1M114.3 109.3v2.6M195.6 114.4h.1M195.6 117h.1M195.6 114.4v10.2M195.6 117h20.3M215.9 117h.1"/>
<path d="M215.9 117v2.5M246.4 114.4h.1M246.4 114.4v17.8M58.5 132.2h.1M58.5 132.2h10.1M114.3 124.6h.1M114.3 124.6v5.1M195.6 132.2h.1M195.6 124.6h.1M195.6 132.2h7.6M195.6 132.2v27.9M195.6 124.6h7.6"/>
<path d="M221 139.8h.1M221 139.8v7.6M228.6 127.1h.1M228.6 127.1h30.5M233.7 139.8h.1M233.7 127.1h.1M233.7 127.1v2.6M233.7 139.8v7.6M246.4 127.1h.1M246.4 139.8h.1M246.4 139.8v25.4M259.1 127.1h.1"/>
<path d="M259.1 122h.1M259.1 122v7.7M221 142.4h.1M221 157.6h.1M221 157.6v2.5M221 142.4h12.7M233.7 142.4h.1M233.7 155.1h.1M233.7 155.1v5M259.1 152.5h.1M259.1 152.5v7.6h-63.5M30.5 165.2h.1"/>
<path d="M30.5 170.3h.1M30.5 167.8h.1M30.5 162.7h.1M30.5 170.3h33M30.5 167.8h33M30.5 165.2h33M30.5 162.7h33M35.6 162.7h.1M35.6 162.7v10.1M43.2 165.2h.1M43.2 165.2v7.6M50.8 167.8h.1"/>
<path d="M50.8 167.8v5M58.5 170.3h.1M58.5 170.3v2.5M86.4 170.3h.1M86.4 167.8h.1M86.4 165.2h.1M86.4 162.7h.1M86.4 170.3h5.1M86.4 167.8h33M86.4 165.2h33M86.4 162.7h33M91.5 170.3h.1"/>
<path d="M91.5 170.3v2.5M99.1 167.8h.1M99.1 167.8v5M106.7 165.2h.1M106.7 165.2v7.6M114.3 162.7h.1M114.3 162.7v10.1M195.6 160.1h.1M221 160.1h.1M233.7 160.1h.1M246.4 160.1h.1M35.6 180.5h.1"/>
<path d="M35.6 180.5v2.5M43.2 180.5h.1M43.2 180.5v2.5M50.8 180.5h.1M50.8 180.5v2.5M58.5 180.5h.1M58.5 180.5v2.5M99.1 180.5h.1M99.1 180.5v2.5M106.7 180.5h.1M106.7 180.5v2.5M114.3 180.5h.1"/>
<path d="M114.3 180.5v2.5"/>
</g>
<g fill="#f0f" stroke="#f0f" stroke-width=".25">
<circle cx="221" cy="35.7" r=".49"/>
<circle cx="221" cy="43.3" r=".49"/>
<circle cx="231.2" cy="66.1" r=".49"/>
<circle cx="223.5" cy="66.1" r=".49"/>
<circle cx="246.4" cy="66.1" r=".49"/>
<circle cx="223.5" cy="53.4" r=".49"/>
<circle cx="208.3" cy="66.1" r=".49"/>
<circle cx="233.7" cy="66.1" r=".49"/>
<circle cx="170.2" cy="35.7" r=".49"/>
<circle cx="188" cy="35.7" r=".49"/>
<circle cx="180.4" cy="35.7" r=".49"/>
<circle cx="172.7" cy="53.4" r=".49"/>
<circle cx="274.3" cy="66.1" r=".49"/>
<circle cx="274.3" cy="45.8" r=".49"/>
<circle cx="254" cy="23" r=".49"/>
<circle cx="48.3" cy="43.3" r=".49"/>
<circle cx="20.3" cy="43.3" r=".49"/>
<circle cx="48.3" cy="61.1" r=".49"/>
<circle cx="20.3" cy="61.1" r=".49"/>
<circle cx="91.5" cy="61.1" r=".49"/>
<circle cx="73.7" cy="61.1" r=".49"/>
<circle cx="91.5" cy="43.3" r=".49"/>
<circle cx="233.7" cy="127.1" r=".49"/>
<circle cx="233.7" cy="142.3" r=".49"/>
<circle cx="221" cy="142.3" r=".49"/>
<circle cx="221" cy="160.1" r=".49"/>
<circle cx="233.7" cy="160.1" r=".49"/>
<circle cx="246.4" cy="127.1" r=".49"/>
<circle cx="246.4" cy="160.1" r=".49"/>
<circle cx="195.6" cy="116.9" r=".49"/>
<circle cx="259.1" cy="127.1" r=".49"/>
<circle cx="96.5" cy="43.3" r=".49"/>
<circle cx="38.1" cy="96.6" r=".49"/>
<circle cx="78.8" cy="96.6" r=".49"/>
<circle cx="88.9" cy="96.6" r=".49"/>
<circle cx="78.8" cy="119.5" r=".49"/>
<circle cx="58.4" cy="119.5" r=".49"/>
<circle cx="38.1" cy="119.5" r=".49"/>
<circle cx="28" cy="96.6" r=".49"/>
<circle cx="254" cy="45.8" r=".49"/>
<circle cx="264.2" cy="45.8" r=".49"/>
<circle cx="256.6" cy="66.1" r=".49"/>
<circle cx="264.2" cy="66.1" r=".49"/>
<circle cx="101.6" cy="96.6" r=".49"/>
<circle cx="88.9" cy="119.5" r=".49"/>
<circle cx="152.4" cy="35.7" r=".49"/>
<circle cx="58.4" cy="132.2" r=".49"/>
<circle cx="78.8" cy="99.2" r=".49"/>
<circle cx="114.3" cy="162.7" r=".49"/>
<circle cx="43.2" cy="165.2" r=".49"/>
<circle cx="58.4" cy="170.3" r=".49"/>
<circle cx="50.8" cy="167.7" r=".49"/>
<circle cx="35.6" cy="162.7" r=".49"/>
<circle cx="99.1" cy="167.7" r=".49"/>
<circle cx="106.7" cy="165.2" r=".49"/>
</g>
<g font-size="2.8">
<text x="49.8" y="72.5">0</text>
<text x="108.2" y="72.5">0</text>
<text x="230.2" y="97.9">0</text>
<text x="115.9" y="133.5">0</text>
<text x="60" y="141.1">0</text>
<text x="93" y="176.7">0</text>
<text x="37.1" y="186.8">0</text>
<text x="44.7" y="186.8">0</text>
<text x="52.4" y="186.8">0</text>
<text x="60" y="186.8">0</text>
<text x="100.6" y="186.8">0</text>
<text x="108.2" y="186.8">0</text>
<text x="115.9" y="186.8">0</text>
</g>
<g font-size="2.3">
<text x="147.4" y="14.1">V_REGBAT</text>
<text x="251.5" y="12.4">V_ACDC</text>
<text x="155" y="22.3">(14V@1.5A)</text>
<text x="215.9" y="22.3">700KHz SWITCHING</text>
<text x="17.8" y="27.6">V_UPS</text>
<text x="88.9" y="27.6">5V</text>
<text x="215.9" y="24.6">1.5A@14V OUTPUT</text>
<text x="78.8" y="32.5">5V@500mA</text>
<text x="257.3" y="40.3">GND_PWR</text>
<text x="63" y="42.8">1</text>
<text x="85.6" y="42.8">3</text>
<text x="225.6" y="45.3">5</text>
<text x="225.6" y="47.8">6</text>
<text x="225.6" y="42.8">8</text>
<text x="243.1" y="42.8">1</text>
<text x="243.1" y="45.3">2</text>
<text x="243.1" y="47.8">3</text>
<text x="73.2" y="51.4" transform="rotate(-90 73.2 51.4)">2</text>
<text x="243.1" y="50.4">4</text>
<text x="132.9" y="55.5">GND_PWR</text>
<text x="230.6" y="59.1" transform="rotate(-90 230.6 59.1)">7</text>
<text x="233.2" y="59.1" transform="rotate(-90 233.2 59.1)">9</text>
<text x="145.6" y="75.9">GND_PWR</text>
<text x="165.9" y="75.9">GND_PWR</text>
<text x="181.1" y="75.9">GND_PWR</text>
<text x="257.3" y="75.9">GND_PWR</text>
<text x="25.4" y="88.6">5V</text>
<text x="86.4" y="88.6">3V3</text>
<text x="47.8" y="96.1">3</text>
<text x="70.4" y="96.1">2</text>
<text x="70.4" y="98.6">4</text>
<text x="58.3" y="109.9" transform="rotate(-90 58.3 109.9)">1</text>
<text x="190.5" y="110.7">V_REGBAT</text>
<text x="243.9" y="111.4">13V_P</text>
<text x="202.7" y="124">1</text>
<text x="215.4" y="120.3" transform="rotate(-90 215.4 120.3)">3</text>
<text x="202.7" y="131.7">2</text>
<text x="227.9" y="126.6">5</text>
<text x="220.5" y="140.3" transform="rotate(-90 220.5 140.3)">4</text>
<text x="71.2" y="157.1">[SUPPLY_TEST]</text>
<text x="18.3" y="163.2">V_ACDC</text>
<text x="20.4" y="165.8">V_UPS</text>
<text x="68.1" y="162.1">1</text>
<text x="68.1" y="164.7">3</text>
<text x="68.1" y="167.2">5</text>
<text x="80.6" y="162.1">2</text>
<text x="80.6" y="164.7">4</text>
<text x="80.6" y="167.2">6</text>
<text x="122" y="163.2">3V3</text>
<text x="122" y="165.8">5V</text>
<text x="15.8" y="170.9">V_REGBAT</text>
<text x="16.3" y="168.3">V_DEVICE</text>
<text x="68.1" y="169.8">7</text>
<text x="80.6" y="169.8">8</text>
<text x="122" y="168.3">13V_P</text>
<text x="239.6" y="169.8">GND_PWR</text>
<text x="203" y="191.7">Title</text>
<text x="213.2" y="194.2">POWER_SUPPLY</text>
<text x="203" y="199.3">Size</text>
<text x="204.5" y="201.8">A4</text>
<text x="213.1" y="199.3">Document Number</text>
<text x="213.2" y="201.8">PCB\22-301-0</text>
<text x="286.8" y="199.3">Rev</text>
<text x="289.4" y="201.8">00</text>
<text x="203" y="206.9">Date:</text>
<text x="216.2" y="206.9">Monday, September 05, 2022</text>
<text x="253.8" y="206.9">Sheet</text>
<text x="266.5" y="206.9">9</text>
<text x="274.1" y="206.9">of</text>
<text x="281.7" y="206.9">14</text>
</g>
<g font-size="2.3" fill="#000080">
<text x="269" y="27.6">C54</text>
<text x="269" y="29.9">4u7</text>
<text x="68.6" y="35.2">U37</text>
<text x="94" y="32.7">TP2</text>
<text x="205.3" y="32.7">22uH</text>
<text x="207.1" y="30.1">L17</text>
<text x="229.7" y="32.7">100nF</text>
<text x="230.7" y="30.1">C55</text>
<text x="240.8" y="32.7">TPS54540</text>
<text x="242.1" y="30.1">U38</text>
<text x="255.6" y="30.1">L18</text>
<text x="255.6" y="33.2">8.2uH</text>
<text x="31.8" y="37.8">L19</text>
<text x="66.1" y="37.8">TSR 0.5-2450</text>
<text x="31.8" y="46.7">8.2uH</text>
<text x="110.8" y="47.9">R90</text>
<text x="142.3" y="42.8">C56</text>
<text x="142.3" y="45.4">100nF</text>
<text x="156.5" y="45.4">R88</text>
<text x="162.6" y="47.9">C57</text>
<text x="172.8" y="47.9">C58</text>
<text x="190.5" y="42.8">R89</text>
<text x="190.5" y="45.4">100K</text>
<text x="200.7" y="47.9">MBRA340T3G</text>
<text x="203.2" y="45.4">D4</text>
<text x="10.2" y="53">C59</text>
<text x="25.2" y="53">C60</text>
<text x="53.1" y="53">C61</text>
<text x="83.9" y="50.5">C62</text>
<text x="83.9" y="53">2u2F</text>
<text x="99.1" y="53">C63</text>
<text x="110.8" y="51">2K2</text>
<text x="156.5" y="48.4">5K7</text>
<text x="162.6" y="50.5">33uF</text>
<text x="172.8" y="50.5">33uF</text>
<text x="190.5" y="53">R91</text>
<text x="259.1" y="50.5">C64</text>
<text x="259.1" y="53">2u2F</text>
<text x="269.3" y="50.5">C65</text>
<text x="269.3" y="53">2u2F</text>
<text x="10.2" y="55.5">100nF</text>
<text x="25.2" y="55.3">4u7</text>
<text x="53.1" y="55.3">4u7</text>
<text x="99.1" y="55.5">100nF</text>
<text x="113.3" y="58.1">DL12</text>
<text x="157.5" y="55.5">DL11</text>
<text x="157.5" y="58.1">VERDE</text>
<text x="190.5" y="55.5">68K</text>
<text x="213.2" y="57.6">30K9</text>
<text x="280.5" y="58.1">100nF</text>
<text x="281.5" y="55.5">C68</text>
<text x="113.3" y="61.1">VERDE</text>
<text x="190.5" y="65.7">R94</text>
<text x="200.2" y="60.6">C66</text>
<text x="200.5" y="63.2">2n7F</text>
<text x="212.9" y="60.1">R92</text>
<text x="218.5" y="63.2">C67</text>
<text x="218.5" y="65.7">47pF</text>
<text x="190.5" y="68.2">10K2</text>
<text x="243.9" y="68.2">R93</text>
<text x="243.9" y="70.8">140K</text>
<text x="223.6" y="80.9">R95</text>
<text x="223.6" y="83.5">680R</text>
<text x="235" y="82.2">U39</text>
<text x="99.1" y="88.6">TP3</text>
<text x="53.4" y="91.1">U40</text>
<text x="53.4" y="93.6">NCP1117ST33T3G</text>
<text x="236.3" y="97.7">CPC1017N</text>
<text x="104.2" y="106.3">C73</text>
<text x="116.9" y="103.8">R96</text>
<text x="116.9" y="106.3">680R</text>
<text x="20.4" y="108.9">C69</text>
<text x="20.4" y="111.4">4u7</text>
<text x="40.7" y="108.9">C70</text>
<text x="40.7" y="111.4">4u7</text>
<text x="71.2" y="108.9">C71</text>
<text x="71.2" y="111.4">4u7</text>
<text x="91.5" y="108.9">C72</text>
<text x="91.5" y="111.4">4u7</text>
<text x="104.2" y="108.9">100nF</text>
<text x="256.6" y="114">TP4</text>
<text x="120.9" y="116.5">DL13</text>
<text x="120.9" y="119.5">VERDE</text>
<text x="66.1" y="124.1">TP5</text>
<text x="207.6" y="120.6">U41</text>
<text x="188" y="126.7">C74</text>
<text x="188" y="129.2">2u2F</text>
<text x="237.8" y="134.3">R97</text>
<text x="237.8" y="137.3">10K</text>
<text x="249" y="134.3">C75</text>
<text x="249" y="136.8">2u2F</text>
<text x="263.2" y="134.3">R98</text>
<text x="263.2" y="137.3">5K7</text>
<text x="200.7" y="139.4">MIC5205YM5</text>
<text x="236.3" y="149.5">C76</text>
<text x="264.2" y="144.4">DL14</text>
<text x="264.2" y="147">VERDE</text>
<text x="71.2" y="152.1">J15</text>
<text x="71.2" y="154.6">HEADER 4x2</text>
<text x="211.4" y="152.1">R99</text>
<text x="211.6" y="155.1">95K3</text>
<text x="236.3" y="152.1">470pF</text>
<text x="33.1" y="190.2">C115</text>
<text x="40.7" y="190.2">C116</text>
<text x="48.3" y="190.2">C117</text>
<text x="55.9" y="190.2">C118</text>
<text x="96.6" y="190.2">C119</text>
<text x="104.2" y="190.2">C120</text>
<text x="111.8" y="190.2">C121</text>
<text x="33.1" y="192.7">100nF 100nF 100nF 100nF</text>
<text x="96.6" y="192.7">100nF 100nF 100nF</text>
</g>
<g font-size="2.3" fill="#004080">
<text x="67.4" y="44.4">VIN</text>
<text x="71.2" y="47.9">GND</text>
<text x="76.2" y="44.4">VOUT</text>
<text x="229.9" y="46.9">fb</text>
<text x="229.9" y="44.4">sw</text>
<text x="235.6" y="44.4">boot</text>
<text x="237.2" y="46.9">vin</text>
<text x="229.9" y="49.4">cmp</text>
<text x="237.6" y="49.4">en</text>
<text x="238.7" y="52">rt</text>
<text x="232.2" y="54.7" transform="rotate(-90 232.2 54.7)">gnd</text>
<text x="234.8" y="54.7" transform="rotate(-90 234.8 54.7)">pad</text>
<text x="52.1" y="97.7">Vin</text>
<text x="62.9" y="100.2">TAB</text>
<text x="63.3" y="97.7">3V3</text>
<text x="59.5" y="105.5" transform="rotate(-90 59.5 105.5)">GND</text>
<text x="207.1" y="125.6">IN</text>
<text x="215.9" y="124.1">ENA</text>
<text x="220" y="128.2">OUT</text>
<text x="207.1" y="133.3">GND</text>
<text x="221" y="136.8">ADJ</text>
</g>
<g font-size="2.3" fill="#f00">
<text x="213.9" y="50.4">fbk</text>
<text x="180.9" y="60.6">fbk</text>
<text x="192.3" y="87.3">uC_DISABLE_CHARGE</text>
</g>
<g font-size="1.8">
<text x="17.1" y="2">10</text>
<text x="46.3" y="2">9</text>
<text x="75.5" y="2">8</text>
<text x="104.7" y="2">7</text>
<text x="133.9" y="2">6</text>
<text x="163.1" y="2">5</text>
<text x="192.2" y="2">4</text>
<text x="221.4" y="2">3</text>
<text x="250.6" y="2">2</text>
<text x="279.8" y="2">1</text>
<text x=".7" y="24.7">E</text>
<text x="295.1" y="24.7">E</text>
<text x=".7" y="65.7">D</text>
<text x="295.1" y="65.7">D</text>
<text x=".7" y="106.6">C</text>
<text x="295.1" y="106.6">C</text>
<text x=".7" y="147.5">B</text>
<text x="295.1" y="147.5">B</text>
<text x=".7" y="188.5">A</text>
<text x="295.1" y="188.5">A</text>
<text x="17.1" y="209.3">10</text>
<text x="46.3" y="209.3">9</text>
<text x="75.5" y="209.3">8</text>
<text x="104.7" y="209.3">7</text>
<text x="133.9" y="209.3">6</text>
<text x="163.1" y="209.3">5</text>
<text x="192.2" y="209.3">4</text>
<text x="221.4" y="209.3">3</text>
<text x="250.6" y="209.3">2</text>
<text x="279.8" y="209.3">1</text>
</g>
</svg>
